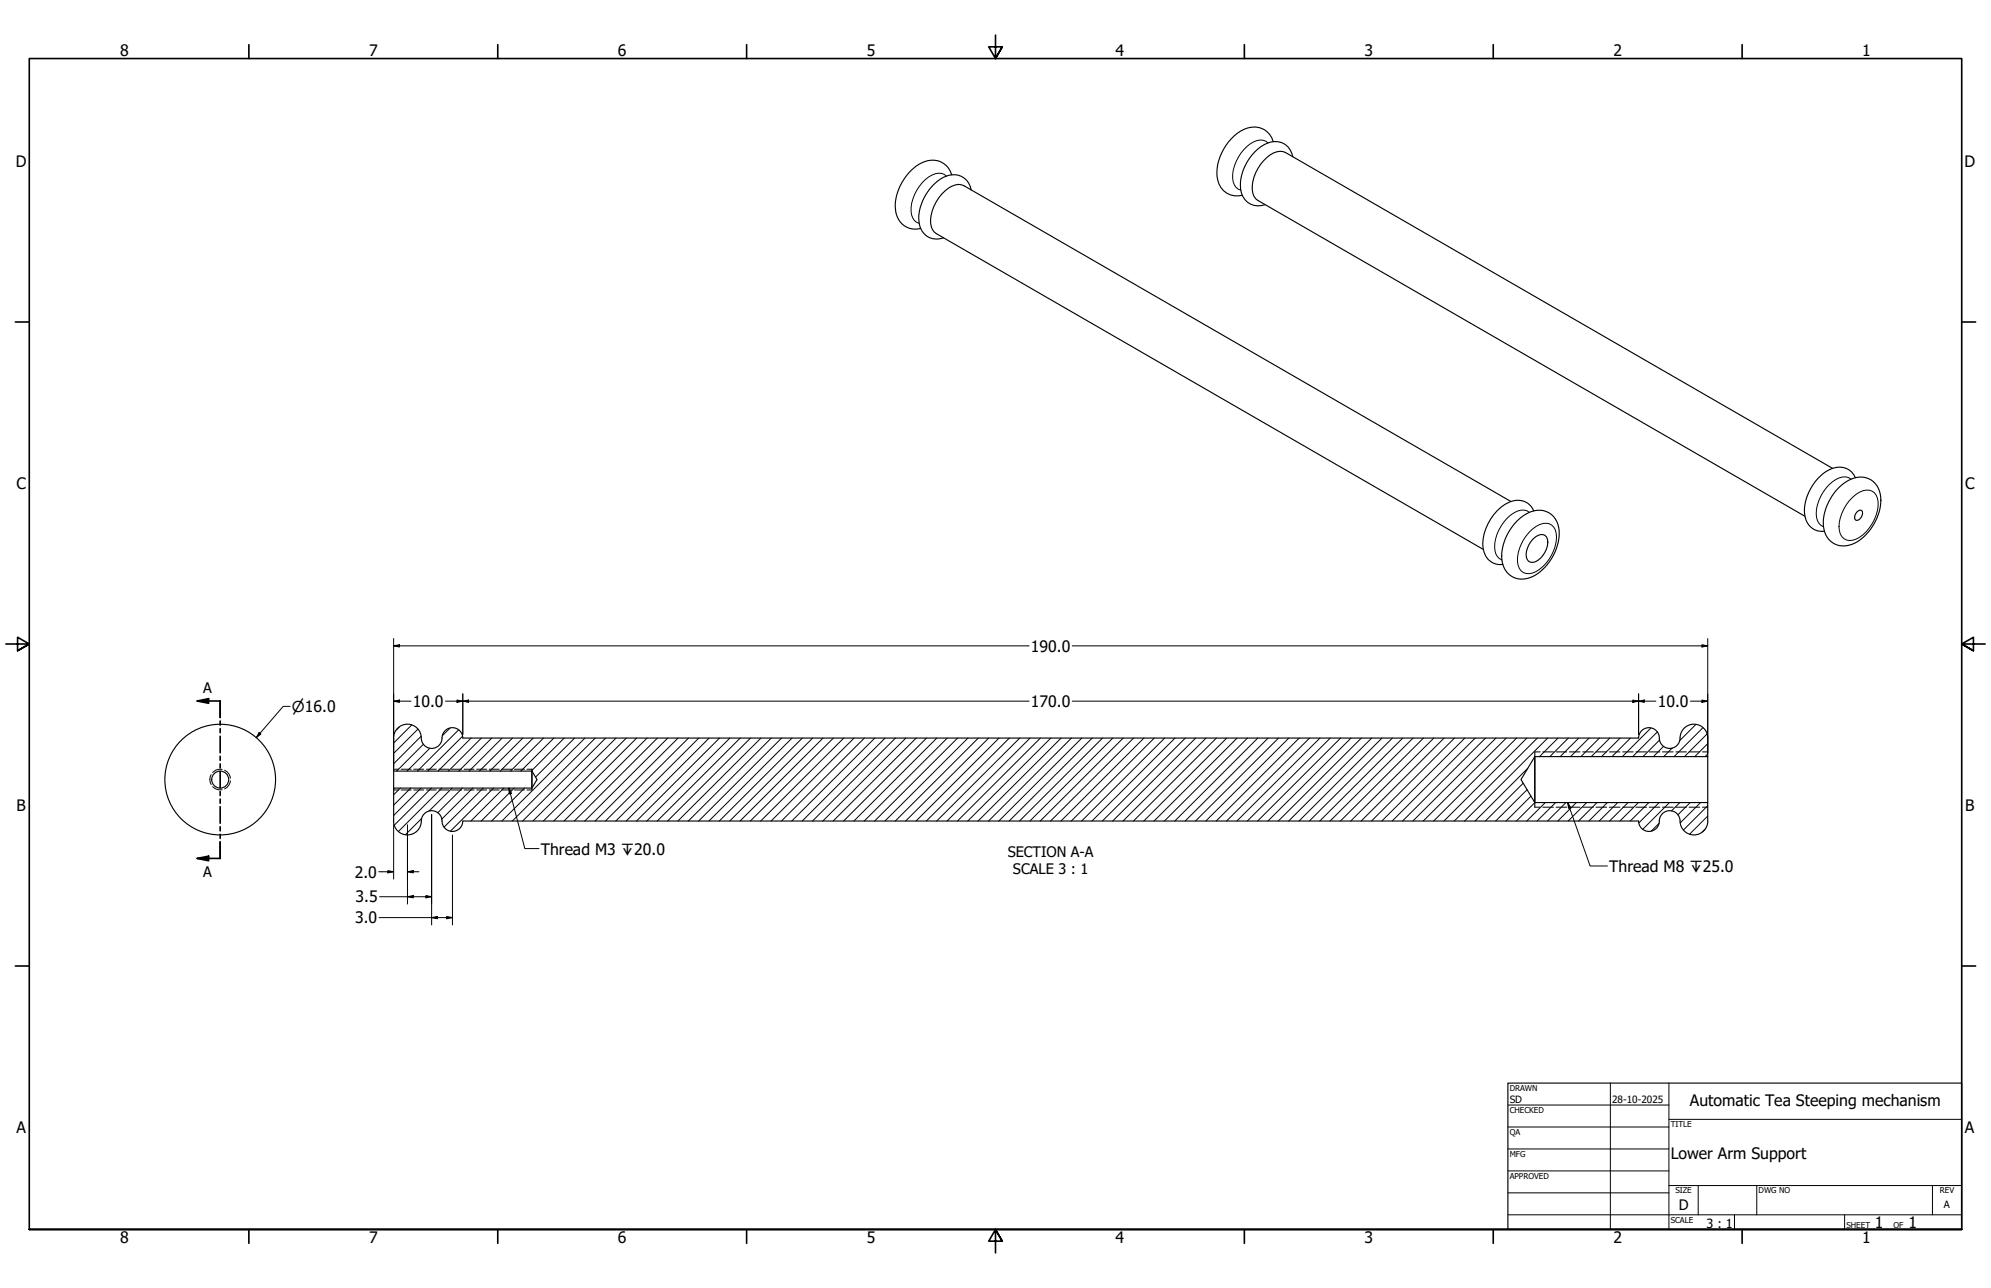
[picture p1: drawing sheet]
<svg xmlns="http://www.w3.org/2000/svg" width="864mm" height="559mm" viewBox="0 0 864 559" stroke-linecap="round" stroke-linejoin="round" font-family="sans-serif">
<!-- layer: Hatch (ANSI) -->
<g fill="none" stroke="#000" stroke-width=".43">
<path d="M173.2 315.5l-1.2 1.2M178.6 314.5l-7.9 7.9M181.3 316.3l-10.6 10.5M182.6 319.4l-11.9 12M195.2 315.9l-3.3 3.3M198.9 316.7l-17.9 17.8M200.6 319.4l-15.1 15.1M716.1 315.8l-12.4 12.5M718.9 317.6l-10.7 10.7M735.6 314.3l-7 7M738.6 315.7l-12.5 12.6M740.4 318.4l-9.8 9.9"/>
<path d="M183.7 322.9l-11.7 11.6M186.4 324.6l-9.9 9.9M204.3 320.2l-14.3 14.3M208.8 320.2l-14.3 14.3M213.3 320.2l-14.3 14.3M217.8 320.2l-14.3 14.3M222.3 320.2l-14.3 14.3M226.8 320.2l-14.3 14.3M231.3 320.2l-14.3 14.3M235.8 320.2l-14.4 14.3M240.2 320.2l-14.3 14.3M244.7 320.2l-14.3 14.3"/>
<path d="M249.2 320.2l-16.9 16.9M253.7 320.2l-36 36M258.2 320.2l-36 36M262.7 320.2l-36 36M267.2 320.2l-36 36M271.7 320.2l-36 36M276.2 320.2l-36 36M280.7 320.2l-36 36M285.2 320.2l-36.1 36M289.6 320.2l-36 36M294.1 320.2l-36 36M298.6 320.2l-36 36"/>
<path d="M303.1 320.2l-36 36M307.6 320.2l-36 36M312.1 320.2l-36 36M316.6 320.2l-36 36M321.1 320.2l-36 36M325.5 320.2l-35.9 36M330.1 320.2l-36.1 36M334.5 320.2l-35.9 36M339 320.2l-36 36M343.5 320.2l-36 36M348 320.2l-36 36M352.5 320.2l-36 36"/>
<path d="M357 320.2l-36 36M361.5 320.2l-36 36M366 320.2l-36 36M370.5 320.2l-36 36M374.9 320.2l-36 36M379.4 320.2l-36 36M383.9 320.2l-36 36M388.4 320.2l-36 36M392.9 320.2l-36 36M397.4 320.2l-36 36M401.9 320.2l-36 36M406.4 320.2l-36 36"/>
<path d="M410.9 320.2l-36 36M415.4 320.2l-36 36M419.8 320.2l-35.9 36M424.4 320.2l-36.1 36M428.8 320.2l-36 36M433.3 320.2l-36 36M437.8 320.2l-36 36M442.3 320.2l-36 36M446.8 320.2l-36 36M451.3 320.2l-36 36M455.8 320.2l-36 36M460.3 320.2l-36 36"/>
<path d="M464.7 320.2l-35.9 36M469.2 320.2l-36 36M473.7 320.2l-36 36M478.2 320.2l-36 36M482.7 320.2l-36 36M487.2 320.2l-36 36M491.7 320.2l-36 36M496.2 320.2l-36 36M500.7 320.2l-36 36M505.2 320.2l-36 36M509.7 320.2l-36.1 36M514.1 320.2l-35.9 36"/>
<path d="M518.6 320.2l-36 36M523.1 320.2l-36 36M527.6 320.2l-36 36M532.1 320.2l-36 36M536.6 320.2l-36 36M541.1 320.2l-36 36M545.6 320.2l-36 36M550.1 320.2l-36 36M554.6 320.2l-36.1 36M559 320.2l-36 36M563.5 320.2l-36 36M568 320.2l-36 36"/>
<path d="M572.5 320.2l-36 36M577 320.2l-36 36M581.5 320.2l-36 36M586 320.2l-36 36M590.5 320.2l-36 36M595 320.2l-36 36M599.4 320.2l-35.9 36M604 320.2l-36.1 36M608.4 320.2l-35.9 36M612.9 320.2l-36 36M617.4 320.2l-36 36M621.9 320.2l-36 36"/>
<path d="M626.4 320.2l-36 36M630.9 320.2l-36 36M635.4 320.2l-36 36M639.9 320.2l-36.1 36M644.3 320.2l-35.9 36M648.9 320.2l-36.1 36M653.3 320.2l-36 36M657.8 320.2l-36 36M660.7 339.8l-16.4 16.4M662.3 320.2l-36 36M662.7 333.3l-22.9 22.9M666.8 320.2l-36 36"/>
<path d="M671.3 320.2l-36 36M675.8 320.2l-8 8.1M680.3 320.2l-8 8.1M684.8 320.2l-8.1 8.1M689.3 320.2l-8.1 8.1M693.7 320.2l-8 8.1M698.3 320.2l-8.1 8.1M702.7 320.2l-8 8.1M707.2 320.2l-8 8.1M719.8 321.1l-7.2 7.2M721.6 323.8l-4.4 4.5M725.3 324.5l-3.7 3.8"/>
<path d="M740.7 327.1l-1.1 1.2M740.7 322.6l-5.6 5.7M173.7 341.9l-3 2.9M178.2 341.9l-7.5 7.4M182.6 341.9l-11.9 11.9M182.9 355.1l-7 7M187.1 341.9l-16.1 16.1M191.6 341.9l-18.8 18.8M196.1 341.9l-10 10M200.6 341.9l-10.7 10.7M205.1 341.9l-13.5 13.5M209.6 341.9l-17 16.9"/>
<path d="M214.1 341.9l-18.7 18.7M218.5 341.9l-14.2 14.3M223.1 341.9l-14.4 14.3M227.5 341.9l-14.3 14.3M662.4 342.6l-13.6 13.6M664.1 345.4l-10.8 10.8M665.8 348.2l-8 8M670.3 348.2l-8.1 8M674.8 348.2l-8.1 8M679.2 348.2l-8 8M683.8 348.2l-8.1 8M688.2 348.2l-8 8"/>
<path d="M692.7 348.2l-8 8M697.2 348.2l-8 8M701.7 348.2l-8 8M706.2 348.2l-8.1 8M710.7 348.2l-8 8M715.2 348.2l-8.1 8M719.6 357.2l-3.3 3.3M719.7 348.2l-8.9 8.8M724.1 348.2l-11.6 11.6M728.6 348.2l-3.6 3.6M733.1 348.2l-5.3 5.3M737.6 348.2l-8.8 8.8"/>
<path d="M739.5 359.8l-1.2 1.2M740.7 354l-7.8 7.9M740.7 349.6l-10.5 10.5"/>
</g>
<!-- layer: Hidden Narrow (ANSI) -->
<g fill="none" stroke="#000" stroke-width=".43">
<path d="M91.6 336.1a4.4 4.4 0 0 0 0 4.3M96.3 333.8a4.2 4.2 0 0 0-4 1.4M97.4 334.2a4.3 4.3 0 0 1 2.5 3.4M99.9 338.8a4.3 4.3 0 0 1-2.5 3.5M170.7 333.7h2.2M174 333.7h4.4M179.5 333.7h4.3M184.9 333.7h4.4M190.4 333.7h4.3M195.8 333.7h4.4M201.3 333.7h4.3M206.7 333.7h4.4"/>
<path d="M212.2 333.7h4.3M217.6 333.7h4.4M223.1 333.7h4.4M228.6 333.7h2.1M665.7 326.2h2.4M669.2 326.2h4.6M675 326.2h4.6M680.7 326.2h4.6M686.5 326.2h4.6M692.3 326.2h4.6M698 326.2h4.7M703.8 326.2h4.6"/>
<path d="M709.6 326.2h4.6M715.4 326.2h4.5M721.1 326.2h4.6M726.9 326.2h4.6M732.6 326.2h4.7M738.4 326.2h2.3M92.3 341.3a4.3 4.3 0 0 0 4 1.3M170.7 342.7h2.2M174 342.7h4.4M179.5 342.7h4.3M184.9 342.7h4.4M190.4 342.7h4.3"/>
<path d="M195.8 342.7h4.4M201.3 342.7h4.3M206.7 342.7h4.4M212.2 342.7h4.3M217.6 342.7h4.4M223.1 342.7h4.4M228.6 342.7h2.1M665.7 350.2h2.4M669.2 350.2h4.6M675 350.2h4.6M680.7 350.2h4.6M686.5 350.2h4.6"/>
<path d="M692.3 350.2h4.6M698 350.2h4.7M703.8 350.2h4.6M709.6 350.2h4.6M715.4 350.2h4.5M721.1 350.2h4.6M726.9 350.2h4.6M732.6 350.2h4.7M738.4 350.2h2.3"/>
</g>
<!-- layer: Visible (ANSI) -->
<g fill="none" stroke="#000" stroke-width=".49">
<path d="M412.8 75.8a8.9 8.9 0 0 0-13.6-4.9 21.9 21.9 0 0 0-10.5 21.6 8.5 8.5 0 0 0 10.6 6.6M552.3 61.5a8.7 8.7 0 0 0-12.6-5.4 21.6 21.6 0 0 0-11.5 22.1 8.5 8.5 0 0 0 10.6 6.5M560.7 68a7.9 7.9 0 0 0-12.5-5.2 21.1 21.1 0 0 0-10.1 19.4 7.7 7.7 0 0 0 10.6 6.6M421.3 82.4a7.8 7.8 0 0 0-11.9-5.5 21.1 21.1 0 0 0-10.7 19.8 7.6 7.6 0 0 0 10.6 6.5M655.4 217.6l-237.3-137a7.4 7.4 0 0 0-8.2 2.2 17.6 17.6 0 0 0-6 15.4l1.3 2.4 .9 .8 237.3 137M794.9 203.2l-237.3-137a7.4 7.4 0 0 0-8.2 2.2 17.6 17.6 0 0 0-6 15.5l1.3 2.3 .9 .8 237.3 137M797.2 212a12.9 12.9 0 0 1 12.9-4.5 11 11 0 0 1 5.3 13.5 21.9 21.9 0 0 1-12.4 15.3 8.9 8.9 0 0 1-12.1-9.5 23.1 23.1 0 0 1 6.3-14.8zM804.8 207.3a8.1 8.1 0 0 0-12.6-2.8 21.1 21.1 0 0 0-9.3 19.5 7.6 7.6 0 0 0 8.5 6.5M657.7 226.4a12.8 12.8 0 0 1 12.9-4.5 10.2 10.2 0 0 1 5.5 12.1 21.9 21.9 0 0 1-12.6 16.6 8.9 8.9 0 0 1-12.1-9.4 22.6 22.6 0 0 1 6.3-14.8zM665 233.8a4.5 4.5 0 0 1 5.2-1.5 5.8 5.8 0 0 1 0 7.2 6.9 6.9 0 0 1-6.2 4.4 4.2 4.2 0 0 1-1.5-6.1l.7-1.4zM665.3 221.7a7.6 7.6 0 0 0-10.4-3.9 20.9 20.9 0 0 0-11.6 19.9 7.6 7.6 0 0 0 8.6 7.2M805.5 222.1l1.3-.8 .6 .1a2.82 2.82 0 0 1-2.5 4.3 2.5 2.5 0 0 1 .6-3.6z"/>
<path d="M170.7 320.2a6.1 6.1 0 0 1 6.5-6 6.1 6.1 0 0 1 5.6 6.8 4.6 4.6 0 0 0 5.3 3.6 4.6 4.6 0 0 0 3.7-5.2 4.5 4.5 0 0 1 4.8-3.7 4.5 4.5 0 0 1 4.1 4.5h510a4.6 4.6 0 0 1 5-4.5 4.6 4.6 0 0 1 4.1 5.3 4.6 4.6 0 0 0 5.4 3.6 4.6 4.6 0 0 0 3.6-5.4 6 6 0 0 1 6.4-5 6 6 0 0 1 5.6 6l-.1 8.1h-75l-6 9.9 6 10h75v8a6.1 6.1 0 0 1-6.4 6 6.1 6.1 0 0 1-5.6-6.8 4.6 4.6 0 0 0-5.3-3.6 4.6 4.6 0 0 0-3.7 5.2 4.5 4.5 0 0 1-4.9 3.7 4.5 4.5 0 0 1-4.1-4.5h-510a4.6 4.6 0 0 1-4.9 4.5 4.6 4.6 0 0 1-4.1-5.3 4.6 4.6 0 0 0-5.4-3.6 4.6 4.6 0 0 0-3.6 5.4 6 6 0 0 1-6.5 5 6 6 0 0 1-5.5-6M170.7 320.2v14.3h60l2.2 3.7-2.2 3.7h-60v14.3M170.7 334.5v7.4M230.7 333.7v9M665.7 326.2v24M740.7 328.3v19.9"/>
<circle cx="95.5" cy="338.2" r="24"/>
<circle cx="95.5" cy="338.2" r="3.7"/>
</g>
<!-- layer: Visible Narrow (ANSI) -->
<path d="M410.5 76.4a5.8 5.8 0 0 0-7.7 .4 17.7 17.7 0 0 0-7.4 16.5 4.5 4.5 0 0 0 3.3 3.6M550 62a5.8 5.8 0 0 0-7.6 .4 17.8 17.8 0 0 0-7.5 16.5 4.7 4.7 0 0 0 3.3 3.6M802.9 207.9a6.3 6.3 0 0 0-8 1.1 18.3 18.3 0 0 0-7 15.5 4.8 4.8 0 0 0 3.1 4M803.6 215.8a7.8 7.8 0 0 1 8.4-2.7 7.3 7.3 0 0 1 2.4 8.3 18.6 18.6 0 0 1-9.4 12.5 5.1 5.1 0 0 1-5.4-.3 5.1 5.1 0 0 1-1.9-5.1 19.1 19.1 0 0 1 5.9-12.7zM663.3 230.9a9 9 0 0 1 8.7-3.7 6.4 6.4 0 0 1 3 7.7 18.1 18.1 0 0 1-10.2 13.7 4.8 4.8 0 0 1-6.6-4.9 18.2 18.2 0 0 1 5.1-12.8zM663.4 222.3a6.4 6.4 0 0 0-8 1.1 17 17 0 0 0-6.6 16.9l1.6 2.1 1 .5" fill="none" stroke="#000" stroke-width=".43"/>
<!-- layer: Section Line (ANSI) -->
<g fill="none" stroke="#000" stroke-width=".71">
<path d="M85.5 304.1l5-1v2zM85.5 304.1h10v7.2M95.5 312.8v1.8M95.5 316.1v1.8M95.5 319.4v7.2M95.5 328.1v1.8M95.5 331.4v1.8M95.5 334.7v7.2M95.5 343.4v1.8M95.5 346.7v1.8M95.5 350v7.2M95.5 358.7v1.8"/>
<path d="M85.5 372.4l5-1v2.1zM95.5 361.9v1.8M95.5 365.3v7.1h-10"/>
</g>
<g fill="#000">
<path d="M85.5 304.1l5-1v2z" fill-rule="evenodd"/>
<path d="M85.5 372.4l5-1v2.1z" fill-rule="evenodd"/>
</g>
<!-- layer: Border (ANSI) -->
<g fill="none" stroke="#000" stroke-width=".71">
<path d="M107.9 19.4v6M215.9 19.4v6M323.8 19.4v6M431.8 15.2v10.2l-2.9-5.1h5.8l-2.9 5.1 2.9-5.1M539.8 19.4v6M647.7 19.4v6M755.6 19.4v6M6.7 139.7h6M850.9 139.7h6M2.5 279.4h10.2l-5.1-2.9v5.8l5.1-2.9-5.1 2.9M861.1 279.4h-10.2l5.1-2.9v5.8l-5.1-2.9 5.1 2.9M6.7 419.1h6"/>
<path d="M850.9 419.1h6M12.7 533.4v-508h838.2v508h-838.2h838.2M107.9 533.4v6M215.9 533.4v6M323.8 533.4v6M434.7 538.5l-2.9-5.1 2.9 5.1h-5.8l2.9-5.1v10.2M539.8 533.4v6M647.7 533.4v6M755.6 533.4v6"/>
</g>
<!-- layer: Title (ANSI) -->
<g fill="none" stroke="#000" stroke-width=".43">
<path d="M654 479.4h69.9M698.5 469.9v63.5M723.9 469.9v63.5M654 488.9h69.9M654 498.5h69.9M723.9 485.6h127M654 508h69.9M654 517.5h69.9M723.9 514.3h127M736.6 514.3v12.7M762 514.3v12.7M838.2 514.3v12.7"/>
<path d="M654 527h196.9M752.3 527v6.4M800.1 527v6.4"/>
</g>
<path d="M654 469.9h196.9v63.5h-196.9z" fill="none" stroke="#000" stroke-width=".49"/>
<!-- layer: Dimension (ANSI) -->
<g fill="none" stroke="#000" stroke-width=".43">
<path d="M170.7 277v55.9M738.2 279.7l2.5 .5-2.5 .5zM740.7 277v49.6M170.7 280.2l2.5-.5v1zM170.7 280.2h275.7M465.1 280.2h275.6M112.4 317.8l.8 .7-2 1.5zM125.8 306.5h-3l-11.6 13.5M170.7 304.2l2.5-.5v1zM170.7 304.2h7.6M193.2 304.2h253.2M198.2 303.7l2.5 .5-2.5 .5z"/>
<path d="M200.7 304.2l2.5-.5v1zM200.7 301v17.6M465.1 304.2h253.2M708.2 303.7l2.5 .5-2.5 .5zM710.7 304.2l2.5-.5v1zM710.7 301v17.6M733.2 304.2h7.5M738.2 303.7l2.5 .5-2.5 .5zM170.7 357.8v23.6M176.7 357.8v34.4M187.2 353.3v48M164.3 378.2h6.4"/>
<path d="M168.2 377.7l2.5 .5-2.5 .5zM176.7 378.2l2.5-.5v1zM176.7 378.2h5M196.3 362.3v39M164.4 398.1h31.9M164.6 389h22.6M176.7 389l2.5-.5v1zM184.7 388.5l2.5 .5-2.5 .5zM187.2 398.1l2.5-.5v1zM193.7 397.6l2.6 .5-2.6 .5z"/>
</g>
<g fill="#000">
<path d="M170.7 280.2l2.5-.5v1z" fill-rule="evenodd"/>
<path d="M738.2 279.7l2.5 .5-2.5 .5z" fill-rule="evenodd"/>
<path d="M112.4 317.8l.8 .7-2 1.5z" fill-rule="evenodd"/>
<path d="M170.7 304.2l2.5-.5v1z" fill-rule="evenodd"/>
<path d="M198.2 303.7l2.5 .5-2.5 .5z" fill-rule="evenodd"/>
<path d="M200.7 304.2l2.5-.5v1z" fill-rule="evenodd"/>
<path d="M708.2 303.7l2.5 .5-2.5 .5z" fill-rule="evenodd"/>
<path d="M710.7 304.2l2.5-.5v1z" fill-rule="evenodd"/>
<path d="M738.2 303.7l2.5 .5-2.5 .5z" fill-rule="evenodd"/>
<path d="M168.2 377.7l2.5 .5-2.5 .5z" fill-rule="evenodd"/>
<path d="M176.7 378.2l2.5-.5v1z" fill-rule="evenodd"/>
<path d="M176.7 389l2.5-.5v1z" fill-rule="evenodd"/>
<path d="M184.7 388.5l2.5 .5-2.5 .5z" fill-rule="evenodd"/>
<path d="M187.2 398.1l2.5-.5v1z" fill-rule="evenodd"/>
<path d="M193.7 397.6l2.6 .5-2.6 .5z" fill-rule="evenodd"/>
</g>
<!-- layer: Symbol (ANSI) -->
<path d="M220.7 341.9l1.1 2.3-.9 .3zM220.7 341.9l6.9 26.3h6.2M680 348.2l1.3 2.2-.9 .3zM680 348.2l9.7 27.5h7.5" fill="none" stroke="#000" stroke-width=".43"/>
<g fill="#000">
<path d="M220.7 341.9l1.1 2.3-.9 .3z" fill-rule="evenodd"/>
<path d="M680 348.2l1.3 2.2-.9 .3z" fill-rule="evenodd"/>
</g>
<g font-size="6.8">
<text x="52.1" y="24.4">8</text>
<text x="160.1" y="24.4">7</text>
<text x="268" y="24.4">6</text>
<text x="376" y="24.4">5</text>
<text x="483.9" y="24.4">4</text>
<text x="591.9" y="24.4">3</text>
<text x="699.8" y="24.4">2</text>
<text x="807.8" y="24.4">1</text>
<text x="6.8" y="72.4">D</text>
<text x="852.1" y="72.4">D</text>
<text x="7.1" y="212.1">C</text>
<text x="852.3" y="212.1">C</text>
<text x="447.2" y="282.7">190.0</text>
<text x="179.1" y="306.7">10.0</text>
<text x="447.2" y="306.7">170.0</text>
<text x="719.1" y="306.7">10.0</text>
<text x="7.2" y="351.8">B</text>
<text x="852.4" y="351.8">B</text>
<text x="234.6" y="370.7">Thread M3 ↧20.0</text>
<text x="153.8" y="380.7">2.0</text>
<text x="698" y="378.2">Thread M8 ↧25.0</text>
<text x="154.2" y="391.5">3.5</text>
<text x="154" y="400.6">3.0</text>
<text x="733" y="479.7">Automatic Tea Steeping mechanism</text>
<text x="7.1" y="491.5">A</text>
<text x="852.3" y="491.5">A</text>
<text x="724.7" y="502.9">Lower Arm Support</text>
<text x="813.3" y="532.6">1</text>
<text x="827.8" y="532.6">1</text>
<text x="52.1" y="539.4">8</text>
<text x="160.1" y="539.4">7</text>
<text x="268" y="539.4">6</text>
<text x="376" y="539.4">5</text>
<text x="483.9" y="539.4">4</text>
<text x="591.9" y="539.4">3</text>
<text x="699.8" y="539.4">2</text>
<text x="807.8" y="539.4">1</text>
</g>
<text font-size="6.5" x="126.6" y="308.9">⌀16.0</text>
<g font-size="6.3">
<text x="88.2" y="300.6">A</text>
<text x="437.1" y="371.8">SECTION A-A</text>
<text x="88.2" y="380.5">A</text>
<text x="439.4" y="379.3">SCALE 3 : 1</text>
<text x="728.1" y="524.9">D</text>
</g>
<text font-size="5.5" x="740.2" y="532.6">3 : 1</text>
<g font-size="4.3">
<text x="654.8" y="478.6">SD</text>
<text x="699.3" y="478.6">28-10-2025</text>
<text x="843.2" y="524.2">A</text>
</g>
<g font-size="3.5">
<text x="654.8" y="473.2">DRAWN</text>
<text x="654.8" y="482.8">CHECKED</text>
<text x="724.7" y="488.9">TITLE</text>
<text x="654.8" y="492.3">QA</text>
<text x="654.8" y="501.8">MFG</text>
<text x="654.8" y="511.4">APPROVED</text>
<text x="726.7" y="517.7">SIZE</text>
<text x="762.8" y="517.7">DWG NO</text>
<text x="841.4" y="517.7">REV</text>
<text x="724.7" y="530.4">SCALE</text>
<text x="800.9" y="532.6">SHEET</text>
<text x="821.3" y="532.6">OF</text>
</g>
</svg>
